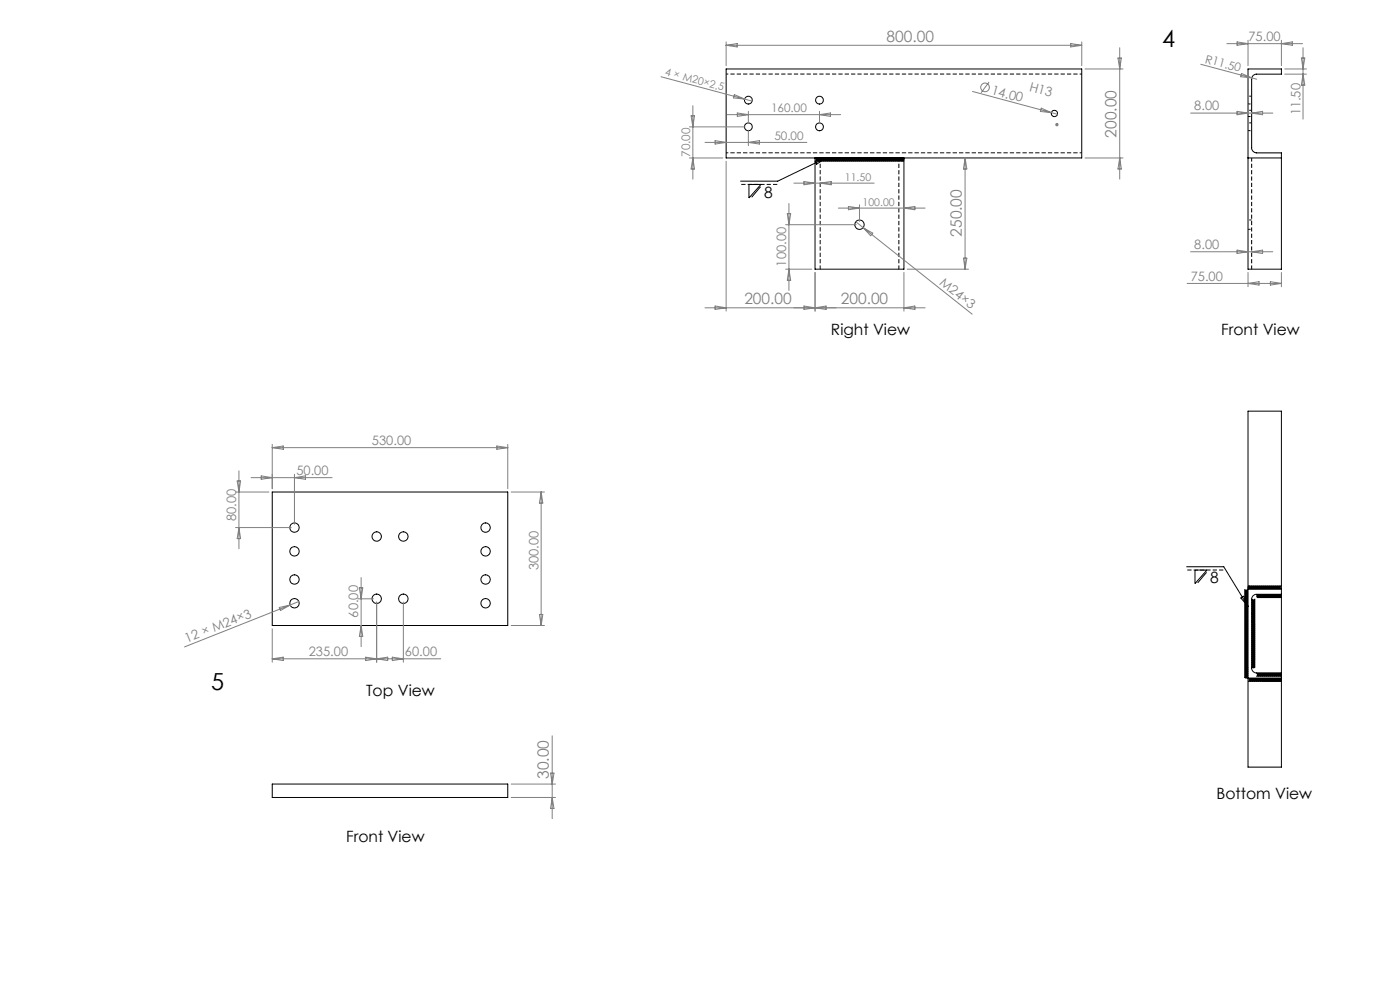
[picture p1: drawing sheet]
<svg xmlns="http://www.w3.org/2000/svg" width="420mm" height="297mm" viewBox="0 0 420 297" stroke-linecap="round" stroke-linejoin="round" font-family="sans-serif">
<path d="M246.1 80.7v-33.4M269.7 80.7v-33.4M375.5 80.7v-33.4" fill="none" stroke="#000" stroke-width=".3" stroke-dasharray="1.3 .6" stroke-dashoffset=".2" stroke-linecap="butt"/>
<path d="M374.4 34.9h1.1M374.4 39.2h1.1M374.4 31.2h1.1M375.5 33.1h-1.1M375.5 36.8h-1.1M375.5 28.8h-1.1M374.4 68.7h1.1M375.5 65.9h-1.1" fill="none" stroke="#000" stroke-width=".3" stroke-dasharray="1.3 .6" stroke-dashoffset=".5" stroke-linecap="butt"/>
<g fill="none" stroke="#000" stroke-width=".3">
<path d="M217.8 20.7h106.7v26.6h-106.7zM374.4 20.7h10v1.5h-7.4a1.45 1.45 0 0 0-1.5 1.5v20.6a1.51 1.51 0 0 0 1.5 1.5h7.4v34.9h-10zM224.7 55.3h3.6l-3.6 4zM228.2 55.9l-2.7 3.2M244.5 48.3l3.2-1-2.7 1.9zM244.8 47.3l.3 .5-.3 .6M245.1 47.3l.3 .4-.3 .7M245.4 47.3l.3 .5-.3 .6M245.7 47.3l.3 .4-.3 .7M246 47.3l.3 .5-.3 .6M246.3 47.3l.3 .4-.3 .7M246.6 47.3l.3 .5-.3 .6"/>
<path d="M246.9 47.3l.3 .4-.3 .7M247.2 47.3l.3 .5-.3 .6M247.5 47.3l.3 .4-.3 .7M247.7 47.3l-14.4 7h-11.1M247.8 47.3l.3 .5-.3 .6M248.1 47.3l.3 .4-.3 .7M248.4 47.3l.3 .5-.3 .6M248.7 47.3l.3 .4-.3 .7M249 47.3l.3 .5-.3 .6M249.3 47.3l.3 .4-.3 .7M249.6 47.3l.3 .5-.3 .6M249.9 47.3l.3 .4-.3 .7"/>
<path d="M250.2 47.3l.3 .5-.3 .6M250.5 47.3l.3 .4-.3 .7M250.8 47.3l.3 .5-.3 .6M251.1 47.3l.3 .4-.3 .7M251.4 47.3l.3 .5-.3 .6M251.7 47.3l.3 .5-.3 .6M252 47.3l.3 .5-.3 .6M252.3 47.3l.3 .5-.3 .6M252.6 47.3l.3 .5-.3 .6M252.9 47.3l.3 .5-.3 .6M253.2 47.3l.3 .5-.3 .6M253.5 47.3l.3 .5-.3 .6"/>
<path d="M253.8 47.3l.3 .5-.3 .6M254.1 47.3l.3 .5-.3 .6M254.4 47.3l.3 .5-.3 .6M254.7 47.3l.3 .5-.3 .6M255 47.3l.3 .5-.3 .6M255.3 47.3l.3 .5-.3 .6M255.6 47.3l.3 .5-.3 .6M255.9 47.3l.3 .5-.3 .6M256.2 47.3l.3 .5-.3 .6M256.5 47.3l.3 .5-.3 .6M256.8 47.3l.3 .5-.3 .6M257.1 47.3l.3 .5-.3 .6"/>
<path d="M257.4 47.3l.3 .5-.3 .6M257.7 47.3l.3 .5-.3 .6M258 47.3l.3 .5-.3 .6M258.3 47.3l.3 .5-.3 .6M258.6 47.3l.3 .5-.3 .6M258.9 47.3l.3 .5-.3 .6M259.2 47.3l.3 .5-.3 .6M259.5 47.3l.3 .5-.3 .6M259.8 47.3l.3 .4-.3 .7M260.1 47.3l.3 .5-.3 .6M260.4 47.3l.3 .4-.3 .7M260.7 47.3l.3 .5-.3 .6"/>
<path d="M261 47.3l.3 .4-.3 .7M261.3 47.3l.3 .5-.3 .6M261.6 47.3l.3 .4-.3 .7M261.9 47.3l.3 .5-.3 .6M262.2 47.3l.3 .4-.3 .7M262.5 47.3l.3 .5-.3 .6M262.8 47.3l.3 .4-.3 .7M263.1 47.3l.3 .5-.3 .6M263.4 47.3l.3 .4-.3 .7M263.7 47.3l.3 .5-.3 .6M264 47.3l.3 .4-.3 .7M264.3 47.3l.3 .5-.3 .6"/>
<path d="M264.6 47.3l.3 .4-.3 .7M264.9 47.3l.3 .5-.3 .6M265.2 47.3l.3 .4-.3 .7M265.5 47.3l.3 .5-.3 .6M265.8 47.3l.3 .4-.3 .7M266.1 47.3l.3 .5-.3 .6M266.4 47.3l.3 .4-.3 .7M266.7 47.3l.3 .5-.3 .6M267 47.3l.3 .4-.3 .7M267.3 47.3l.3 .5-.3 .6M267.6 47.3l.3 .4-.3 .7M267.9 47.3l.3 .5-.3 .6"/>
<path d="M268.2 47.3l.3 .4-.3 .7M268.5 47.3l.3 .5-.3 .6M268.8 47.3l.3 .4-.3 .7M269.1 47.3l.3 .5-.3 .6M269.4 47.3l.3 .4-.3 .7M269.7 47.3l.3 .5-.3 .6M270 47.3l.3 .4-.3 .7M270.3 47.3l.3 .5-.3 .6M270.6 47.3l.3 .4-.3 .7M270.9 47.3l.3 .5-.3 .6M271.2 47.3v33.4h-26.7v-33.4l.3 .4-.3 .7M374.4 47.3h10"/>
<path d="M374.4 123.2h10v106.7h-10zM81.7 147.5h70.6v40h-70.6zM356 169.9h11.1l7.3 11.8M358.5 170.8h3.6l-3.6 4.1zM362 171.5l-2.7 3.2M372.3 179.2l.8-.5 1.3 3zM373.3 179.9l.5 .3 .6-.3M373.3 179.6l.5 .3 .6-.3M373.3 179.3l.5 .3 .6-.3M373.3 179l.5 .3 .6-.3M373.3 178.7l.5 .3 .6-.3M373.3 178.4l.5 .3 .6-.3"/>
<path d="M373.3 178.1l.5 .3 .6-.3M373.3 177.8l.4 .2 .7-.2M373.3 177.5l.5 .3 .6-.3M373.3 177.2l.4 .2 .7-.2M373.3 176.9l.5 .3 .6-.3M374.7 175.5l-.3 .5 .3 .6M374.8 175.5l-.3 .5 .3 .6M375.1 175.5l-.3 .4 .3 .7M375.4 175.5l-.3 .5 .3 .6M375.5 179.8l.3 .3 .8-.3M375.5 179.5l.5 .3 .6-.3M375.7 175.5l-.3 .4 .3 .7"/>
<path d="M376 175.5l-.3 .5 .3 .6M376.3 175.5l-.3 .4 .3 .7M376.6 175.5l-.3 .5 .3 .6M376.9 175.5l-.3 .4 .3 .7M377.2 175.5l-.3 .5 .3 .6M377.3 178.1l-.3 .5 .3 .6M377.5 175.5l-.3 .4 .3 .7M377.6 178.1l-.3 .4 .3 .7M377.8 175.5l-.3 .5 .3 .6M377.9 178.1l-.3 .5 .3 .6M378.1 175.5l-.3 .4 .3 .7M378.2 178.1l-.3 .4 .3 .7"/>
<path d="M378.4 175.5l-.3 .5 .3 .6M378.5 178.1l-.3 .5 .3 .6M378.7 175.5l-.3 .4 .3 .7M378.8 178.1l-.3 .4 .3 .7M379 175.5l-.3 .5 .3 .6M379.1 178.1l-.3 .5 .3 .6M379.3 175.5l-.3 .4 .3 .7M379.4 178.1l-.3 .4 .3 .7M379.6 175.5l-.3 .5 .3 .6M379.7 178.1l-.3 .5 .3 .6M379.9 175.5l-.3 .4 .3 .7M380 178.1l-.3 .4 .3 .7"/>
<path d="M380.2 175.5l-.3 .5 .3 .6M380.3 178.1l-.3 .5 .3 .6M380.5 175.5l-.3 .4 .3 .7M380.6 178.1l-.3 .4 .3 .7M380.8 175.5l-.3 .5 .3 .6M380.9 178.1l-.3 .5 .3 .6M381.1 175.5l-.3 .4 .3 .7M381.2 178.1l-.3 .4 .3 .7M381.4 175.5l-.3 .5 .3 .6M381.5 178.1l-.3 .5 .3 .6M381.7 175.5l-.3 .4 .3 .7M381.8 178.1l-.3 .4 .3 .7"/>
<path d="M382 175.5l-.3 .5 .3 .6M382.1 178.1l-.3 .5 .3 .6M382.3 175.5l-.3 .4 .3 .7M382.4 178.1l-.3 .4 .3 .7M382.6 175.5l-.3 .5 .3 .6M382.7 178.1l-.3 .5 .3 .6M382.9 175.5l-.3 .4 .3 .7M383 178.1l-.3 .4 .3 .7M383.2 175.5l-.3 .5 .3 .6M383.3 178.1l-.3 .5 .3 .6M383.5 175.5l-.3 .4 .3 .7M383.6 178.1l-.3 .4 .3 .7"/>
<path d="M383.8 175.5l-.3 .5 .3 .6M383.9 178.1l-.3 .5 .3 .6M384.1 175.5l-.3 .4 .3 .7M384.2 178.1l-.3 .4 .3 .7M384.4 178.1h-7.4a1.45 1.45 0 0 0-1.5 1.5v20.6a1.45 1.45 0 0 0 1.5 1.5h7.4M384.4 175.5l-.3 .5 .3 .6h-10l-.3 .2-.8-.2M384.5 178.1l-.3 .5 .3 .6M373.3 200l.5 .3 .6-.3M373.3 199.7l.4 .3 .7-.3M373.3 199.4l.5 .3 .6-.3M373.3 199.1l.4 .3 .7-.3M373.3 198.8l.5 .3 .6-.3"/>
<path d="M373.3 198.5l.4 .3 .7-.3M373.3 198.2l.5 .3 .6-.3M373.3 197.9l.4 .3 .7-.3M373.3 197.6l.5 .3 .6-.3M373.3 197.3l.4 .3 .7-.3M373.3 197l.5 .3 .6-.3M373.3 196.7l.4 .3 .7-.3M373.3 196.4l.5 .3 .6-.3M373.3 196.1l.4 .3 .7-.3M373.3 195.8l.5 .3 .6-.3M373.3 195.5l.4 .3 .7-.3M373.3 195.2l.5 .3 .6-.3"/>
<path d="M373.3 194.9l.4 .3 .7-.3M373.3 194.6l.5 .3 .6-.3M373.3 194.3l.4 .3 .7-.3M373.3 194l.5 .3 .6-.3M373.3 193.7l.4 .3 .7-.3M373.3 193.4l.5 .3 .6-.3M373.3 193.1l.4 .3 .7-.3M373.3 192.8l.5 .3 .6-.3M373.3 192.5l.4 .3 .7-.3M373.3 192.2l.5 .3 .6-.3M373.3 191.9l.4 .3 .7-.3M373.3 191.6l.5 .3 .6-.3"/>
<path d="M373.3 191.3l.4 .3 .7-.3M373.3 191l.5 .3 .6-.3M373.3 190.7l.4 .3 .7-.3M373.3 190.4l.5 .3 .6-.3M373.3 190.1l.4 .3 .7-.3M373.3 189.8l.5 .3 .6-.3M373.3 189.5l.4 .3 .7-.3M373.3 189.2l.5 .3 .6-.3M373.3 188.9l.4 .3 .7-.3M373.3 188.6l.5 .3 .6-.3M373.3 188.3l.4 .3 .7-.3M373.3 188l.5 .3 .6-.3"/>
<path d="M373.3 187.7l.4 .3 .7-.3M373.3 187.4l.5 .3 .6-.3M373.3 187.1l.4 .3 .7-.3M373.3 186.8l.5 .3 .6-.3M373.3 186.5l.4 .3 .7-.3M373.3 186.2l.5 .3 .6-.3M373.3 185.9l.5 .3 .6-.3M373.3 185.6l.5 .3 .6-.3M373.3 185.3l.5 .3 .6-.3M373.3 185l.5 .3 .6-.3M373.3 184.7l.5 .3 .6-.3M373.3 184.4l.5 .3 .6-.3"/>
<path d="M373.3 184.1l.5 .3 .6-.3M373.3 183.8l.5 .3 .6-.3M373.3 183.5l.5 .3 .6-.3M373.3 183.2l.5 .3 .6-.3M373.3 182.9l.5 .3 .6-.3M373.3 182.6l.5 .3 .6-.3M373.3 182.3l.5 .3 .6-.3M373.3 182l.5 .3 .6-.3M373.3 181.7l.5 .3 .6-.3M373.3 181.4l.5 .3 .6-.3M373.3 181.1l.5 .3 .6-.3M373.3 180.8l.5 .3 .6-.3"/>
<path d="M373.3 180.5l.5 .3 .6-.3M373.3 180.2l.5 .3 .6-.3M375.5 199.9l.5 .3 .6-.3M375.5 199.6l.3 .2 .8-.2M375.5 199.3l.5 .3 .6-.3M375.5 199l.3 .2 .8-.2M375.5 198.7l.5 .3 .6-.3M375.5 198.4l.3 .2 .8-.2M375.5 198.1l.5 .3 .6-.3M375.5 197.8l.3 .2 .8-.2M375.5 197.4l.5 .4 .6-.4M375.5 197.2l.3 .2 .8-.2"/>
<path d="M375.5 196.8l.5 .4 .6-.4M375.5 196.6l.3 .2 .8-.2M375.5 196.2l.5 .4 .6-.4M375.5 196l.3 .2 .8-.2M375.5 195.6l.5 .4 .6-.4M375.5 195.4l.3 .2 .8-.2M375.5 195l.5 .4 .6-.4M375.5 194.8l.3 .2 .8-.2M375.5 194.4l.5 .4 .6-.4M375.5 194.2l.3 .2 .8-.2M375.5 193.8l.5 .4 .6-.4M375.5 193.6l.3 .2 .8-.2"/>
<path d="M375.5 193.2l.5 .4 .6-.4M375.5 193l.3 .2 .8-.2M375.5 192.6l.5 .4 .6-.4M375.5 192.4l.3 .2 .8-.2M375.5 192l.5 .4 .6-.4M375.5 191.8l.3 .2 .8-.2M375.5 191.4l.5 .4 .6-.4M375.5 191.2l.3 .2 .8-.2M375.5 190.8l.5 .4 .6-.4M375.5 190.6l.3 .2 .8-.2M375.5 190.2l.5 .4 .6-.4M375.5 190l.3 .2 .8-.2"/>
<path d="M375.5 189.6l.5 .4 .6-.4M375.5 189.4l.3 .2 .8-.2M375.5 189.1l.5 .3 .6-.3M375.5 188.8l.3 .3 .8-.3M375.5 188.5l.5 .3 .6-.3M375.5 188.2l.3 .3 .8-.3M375.5 187.9l.5 .3 .6-.3M375.5 187.6l.3 .3 .8-.3M375.5 187.3l.5 .3 .6-.3M375.5 187l.3 .3 .8-.3M375.5 186.7l.5 .3 .6-.3M375.5 186.4l.3 .3 .8-.3"/>
<path d="M375.5 186.1l.5 .3 .6-.3M375.5 185.8l.3 .3 .8-.3M375.5 185.5l.5 .3 .6-.3M375.5 185.2l.3 .3 .8-.3M375.5 184.9l.5 .3 .6-.3M375.5 184.6l.3 .3 .8-.3M375.5 184.3l.5 .3 .6-.3M375.5 184l.3 .3 .8-.3M375.5 183.7l.5 .3 .6-.3M375.5 183.4l.3 .3 .8-.3M375.5 183.1l.5 .3 .6-.3M375.5 182.8l.3 .3 .8-.3"/>
<path d="M375.5 182.5l.5 .3 .6-.3M375.5 182.2l.3 .3 .8-.3M375.5 181.9l.5 .3 .6-.3M375.5 181.6l.3 .3 .8-.3M375.5 181.3l.5 .3 .6-.3M375.5 181l.3 .3 .8-.3M375.5 180.7l.5 .3 .6-.3M375.5 180.4l.3 .3 .8-.3M375.5 180.1l.5 .3 .6-.3M373.3 202.9l.5 .3 .6-.3M373.3 202.7l.4 .2 .7-.2M373.3 202.3l.5 .4 .6-.4"/>
<path d="M373.3 202.1l.4 .2 .7-.2M373.3 201.8l.5 .3 .6-.3M373.3 201.5l.4 .3 .7-.3M373.3 201.2l.5 .3 .6-.3M373.3 200.9l.4 .3 .7-.3M373.3 200.6l.5 .3 .6-.3M373.3 200.3l.4 .3 .7-.3M374.7 203.2l.3 .4-.3 .7M375 203.2l.3 .5-.3 .6M375.3 203.2l.3 .4-.3 .7M375.6 203.2l.3 .5-.3 .6M375.9 203.2l.3 .4-.3 .7"/>
<path d="M376.2 203.2l.3 .5-.3 .6M376.5 203.2l.3 .4-.3 .7M376.8 203.2l.3 .5-.3 .6M376.9 201.7l.3 .5-.3 .6M377.1 203.2l.3 .4-.3 .7M377.2 201.7l.3 .5-.3 .6M377.4 203.2l.3 .5-.3 .6M377.5 201.7l.3 .5-.3 .6M377.7 203.2l.3 .4-.3 .7M377.8 201.7l.3 .4-.3 .7M378 203.2l.3 .5-.3 .6M378.1 201.7l.3 .5-.3 .6"/>
<path d="M378.3 203.2l.3 .4-.3 .7M378.4 201.7l.3 .4-.3 .7M378.6 203.2l.3 .5-.3 .6M378.7 201.7l.3 .5-.3 .6M378.9 203.2l.3 .4-.3 .7M379 201.7l.3 .4-.3 .7M379.2 203.2l.3 .5-.3 .6M379.3 201.7l.3 .5-.3 .6M379.5 203.2l.3 .4-.3 .7M379.6 201.7l.3 .4-.3 .7M379.8 203.2l.3 .5-.3 .6M379.9 201.7l.3 .5-.3 .6"/>
<path d="M380.1 203.2l.3 .4-.3 .7M380.2 201.7l.3 .4-.3 .7M380.4 203.2l.3 .5-.3 .6M380.5 201.7l.3 .5-.3 .6M380.7 203.2l.3 .4-.3 .7M380.8 201.7l.3 .4-.3 .7M381 203.2l.3 .5-.3 .6M381.1 201.7l.3 .5-.3 .6M381.3 203.2l.3 .4-.3 .7M381.4 201.7l.3 .4-.3 .7M381.6 203.2l.3 .5-.3 .6M381.7 201.7l.3 .5-.3 .6"/>
<path d="M381.9 203.2l.3 .4-.3 .7M382 201.7l.3 .4-.3 .7M382.2 203.2l.3 .5-.3 .6M382.3 201.7l.3 .5-.3 .6M382.5 203.2l.3 .4-.3 .7M382.6 201.7l.3 .4-.3 .7M382.8 203.2l.3 .5-.3 .6M382.9 201.7l.3 .5-.3 .6M383.1 203.2l.3 .4-.3 .7M383.2 201.7l.3 .4-.3 .7M383.4 203.2l.3 .5-.3 .6M383.5 201.7l.3 .5-.3 .6"/>
<path d="M383.7 203.2l.3 .4-.3 .7M383.8 201.7l.3 .4-.3 .7M384 203.2l.3 .5-.3 .6M384.1 201.7l.3 .5-.3 .6M384.1 203.2l.3 .5-.3 .6M384.4 203.2h-10l.3 .5-.3 .6M81.7 235h70.6v4h-70.6z"/>
<circle cx="224.5" cy="30" r="1.17"/>
<circle cx="224.5" cy="38" r="1.18"/>
<circle cx="245.8" cy="30" r="1.17"/>
<circle cx="245.8" cy="38" r="1.18"/>
<circle cx="316.3" cy="34" r=".94"/>
<circle cx="257.8" cy="67.3" r="1.41"/>
<circle cx="88.3" cy="158.1" r="1.39"/>
<circle cx="145.7" cy="158.1" r="1.39"/>
<circle cx="88.3" cy="173.7" r="1.39"/>
<circle cx="88.3" cy="165.2" r="1.4"/>
<circle cx="113" cy="179.4" r="1.4"/>
<circle cx="113" cy="160.8" r="1.4"/>
<circle cx="121" cy="179.5" r="1.41"/>
<circle cx="121" cy="160.8" r="1.41"/>
<circle cx="145.7" cy="173.7" r="1.39"/>
<circle cx="145.7" cy="165.2" r="1.4"/>
<circle cx="88.3" cy="180.8" r="1.4"/>
<circle cx="145.7" cy="180.8" r="1.4"/>
</g>
<path d="M324.5 22.2h-106.6M324.5 45.8h-106.6" fill="none" stroke="#000" stroke-width=".3" stroke-dasharray="1.3 .6" stroke-dashoffset=".6" stroke-linecap="butt"/>
<g fill="none" stroke="#808080" stroke-width=".3">
<path d="M217.8 13.6l3.4-.6v1.1zM217.8 12.6v7.1M217.8 13.6h106.7M321.2 13l3.3 .6-3.3 .5zM324.5 12.6v7.1M335.4 17.4h1l-.5 3.3zM335.9 14.3v39.4M360.2 19.3l15.3 4.1M368.1 13.1h22.7M371.1 12.6l3.3 .5-3.3 .5zM374.4 12.1v7.6M384.4 12.1v7.6"/>
<path d="M384.4 13.1l3.3-.5v1zM390.4 17.4h1l-.5 3.3zM390.9 14.3v21.4M198.3 23l27.3 7.3M206.8 38h16.7M207.3 34.7h1.1l-.5 3.3zM207.9 31.7v22M218.2 34.4h34M220.3 28.4l3.1 1.3-3.3-.4zM221.2 33.9l3.3 .5-3.3 .5zM224.5 33.4v3.6M224.5 39v4.7"/>
<path d="M245.9 33.4v3.6M245.9 34.4l3.2-.5v1zM291.7 27.4l23.7 6.4M296.7 24.6l-2.4 3.2M312.4 32.4l3 1.4-3.3-.4zM315.4 33.8l1.8 .5M316.6 37.4h1M316.7 37l.7 .7M317.1 36.9v1M317.4 37l-.7 .7M325.5 20.7h11.4M357.2 33.9h24.6"/>
<path d="M371.1 33.4l3.3 .5-3.3 .5zM372.5 22l3 1.4-3.3-.4zM375.5 33.9l3.3-.5v1zM375.5 23.4l1.5 .3M385.4 20.7h6.5M385.4 22.2h6.5M390.9 22.2l.5 3.3h-1zM206.8 47.3h10.1M207.9 47.3l.5 3.4h-1.1zM211.5 42.7h30.6M214.5 42.2l3.3 .5-3.3 .5zM217.8 48.3v44.9"/>
<path d="M224.5 42.7l3.3-.5v1zM238.2 54.9h24.1M241.2 54.4l3.3 .5-3.3 .5zM246 54.9l3.3-.5v1zM289.5 47.3l.6 3.4h-1.1zM289.5 47.3v33.4M325.5 47.3h11.4M335.9 47.3l.5 3.4h-1zM235.7 67.3h21.2M236.2 64h1l-.5 3.3zM236.7 61v26M251.5 62.4h26"/>
<path d="M254.5 61.9l3.3 .5-3.3 .5zM256.8 66.5l2.1 1.7M257.8 61.4v5M258.9 68.2l32.7 26M258.9 68.2l2.9 1.7-.6 .8zM271.2 62.4l3.3-.5v1zM289 77.4h1.1l-.6 3.3zM357.2 75.5h24.6M371.1 75l3.3 .5-3.3 .5zM375.5 75.5l3.3-.5v1zM211.5 92.2h66M214.5 91.7l3.3 .5-3.3 .5z"/>
<path d="M235.7 80.7h7.8M236.7 80.7l.5 3.3h-1zM241.2 91.7l3.3 .5-3.3 .5zM244.5 81.7v11.5M244.5 92.2l3.3-.5v1zM271.2 92.2l3.3-.5v1zM271.2 81.7v11.5M272.2 80.7h18.3M356.1 84.9h28.3M374.4 81.7v4.2M374.4 84.9l3.3-.5v1zM381.1 84.4l3.3 .5-3.3 .5z"/>
<path d="M384.4 81.7v4.2M81.7 133.2v13.3M81.7 134.2h70.6M81.7 134.2l3.3-.5v1zM149 133.7l3.3 .5-3.3 .5zM152.3 133.2v13.3M70.7 158.1h16.6M70.7 147.5h10M71.2 144.1h1l-.5 3.4zM71.7 141.1v23.4M71.7 158.1l.5 3.3h-1zM75.3 143.2h24.3"/>
<path d="M78.4 142.6l3.3 .6-3.3 .4zM88.3 142.1v15M88.3 143.2l3.4-.6v1zM153.4 147.5h9.9M162.3 147.5v40M162.3 147.5l.5 3.3h-1zM107.3 179.5h4.7M107.8 176.2h1l-.5 3.3zM108.3 173.1v20.7M81.7 197.4h50.5M81.7 188.5v10M81.7 197.4l3.3-.4v1z"/>
<path d="M83.8 182.1l3.2-.8-2.9 1.7zM87 181.3l-31.6 12.6M89.6 180.3l-2.6 1M108.3 187.5l.5 3.2h-1zM109.7 197l3.3 .4-3.3 .6zM113 180.4v18.1M113 197.4l3.3-.4v1zM117.7 197l3.3 .4-3.3 .6zM121 180.4v18.1M153.4 187.5h9.9M161.8 184.1h1l-.5 3.4zM153.4 239h13.3"/>
<path d="M153.4 235h13.3M165.2 231.7h1l-.5 3.3zM165.7 220.5v24.9M165.7 239l.5 3.3h-1z"/>
<circle cx="295.5" cy="26.2" r="1.29"/>
</g>
<path d="M233.4 55.3h-11.2M367.2 170.8h-11.2" fill="none" stroke="#000" stroke-width=".3" stroke-dasharray="1.3 .6" stroke-dashoffset="-.2" stroke-linecap="butt"/>
<g font-size="7.1">
<text x="348.7" y="14">4</text>
<text x="63.3" y="206.9">5</text>
</g>
<g font-size="4.7" fill="#808080">
<text x="266" y="12.5">800.00</text>
<text x="334.9" y="41.2" transform="rotate(-90 334.9 41.2)">200.00</text>
<text x="288.5" y="70.9" transform="rotate(-90 288.5 70.9)">250.00</text>
<text x="223.3" y="91.2">200.00</text>
<text x="252.3" y="91.2">200.00</text>
<text x="164.7" y="233.4" transform="rotate(-90 164.7 233.4)">30.00</text>
</g>
<g font-size="4.7">
<text x="229.2" y="59.2">8</text>
<text x="249.3" y="100.4">Right View</text>
<text x="366.4" y="100.4">Front View</text>
<text x="363" y="174.8">8</text>
<text x="109.8" y="208.7">Top View</text>
<text x="364.9" y="239.5">Bottom View</text>
<text x="103.8" y="252.2">Front View</text>
</g>
<g font-size="3.9" fill="#808080">
<text x="374.5" y="12.2">75.00</text>
<text x="297.2" y="28.1" transform="rotate(15 297.2 28.1)">14.00</text>
<text x="308.6" y="27.2" transform="rotate(15 308.6 27.2)">H13</text>
<text x="358.3" y="33">8.00</text>
<text x="390.1" y="34.6" transform="rotate(-90 390.1 34.6)">11.50</text>
<text x="358.3" y="74.6">8.00</text>
<text x="235.9" y="79.9" transform="rotate(-90 235.9 79.9)">100.00</text>
<text x="281.6" y="85.1" transform="rotate(38 281.6 85.1)">M24×3</text>
<text x="357.2" y="84.1">75.00</text>
<text x="111.6" y="133.3">530.00</text>
<text x="88.9" y="142.3">50.00</text>
<text x="70.8" y="156.1" transform="rotate(-90 70.8 156.1)">80.00</text>
<text x="161.5" y="171" transform="rotate(-90 161.5 171)">300.00</text>
<text x="107.5" y="185.1" transform="rotate(-90 107.5 185.1)">60.00</text>
<text x="56.1" y="192.7" transform="rotate(-22 56.1 192.7)">12 × M24×3</text>
<text x="92.6" y="196.6">235.00</text>
<text x="121.5" y="196.6">60.00</text>
</g>
<g font-size="3.5" fill="#808080">
<text x="361.4" y="18.8" transform="rotate(15 361.4 18.8)">R11.50</text>
<text x="231.3" y="33.6">160.00</text>
<text x="232.3" y="41.9">50.00</text>
<text x="207.1" y="47.1" transform="rotate(-90 207.1 47.1)">70.00</text>
</g>
<g font-size="3.2" fill="#808080">
<text x="199.3" y="22.5" transform="rotate(15 199.3 22.5)">4 × M20×2.5</text>
<text x="253.5" y="54.2">11.50</text>
<text x="258.8" y="61.7">100.00</text>
</g>
</svg>
